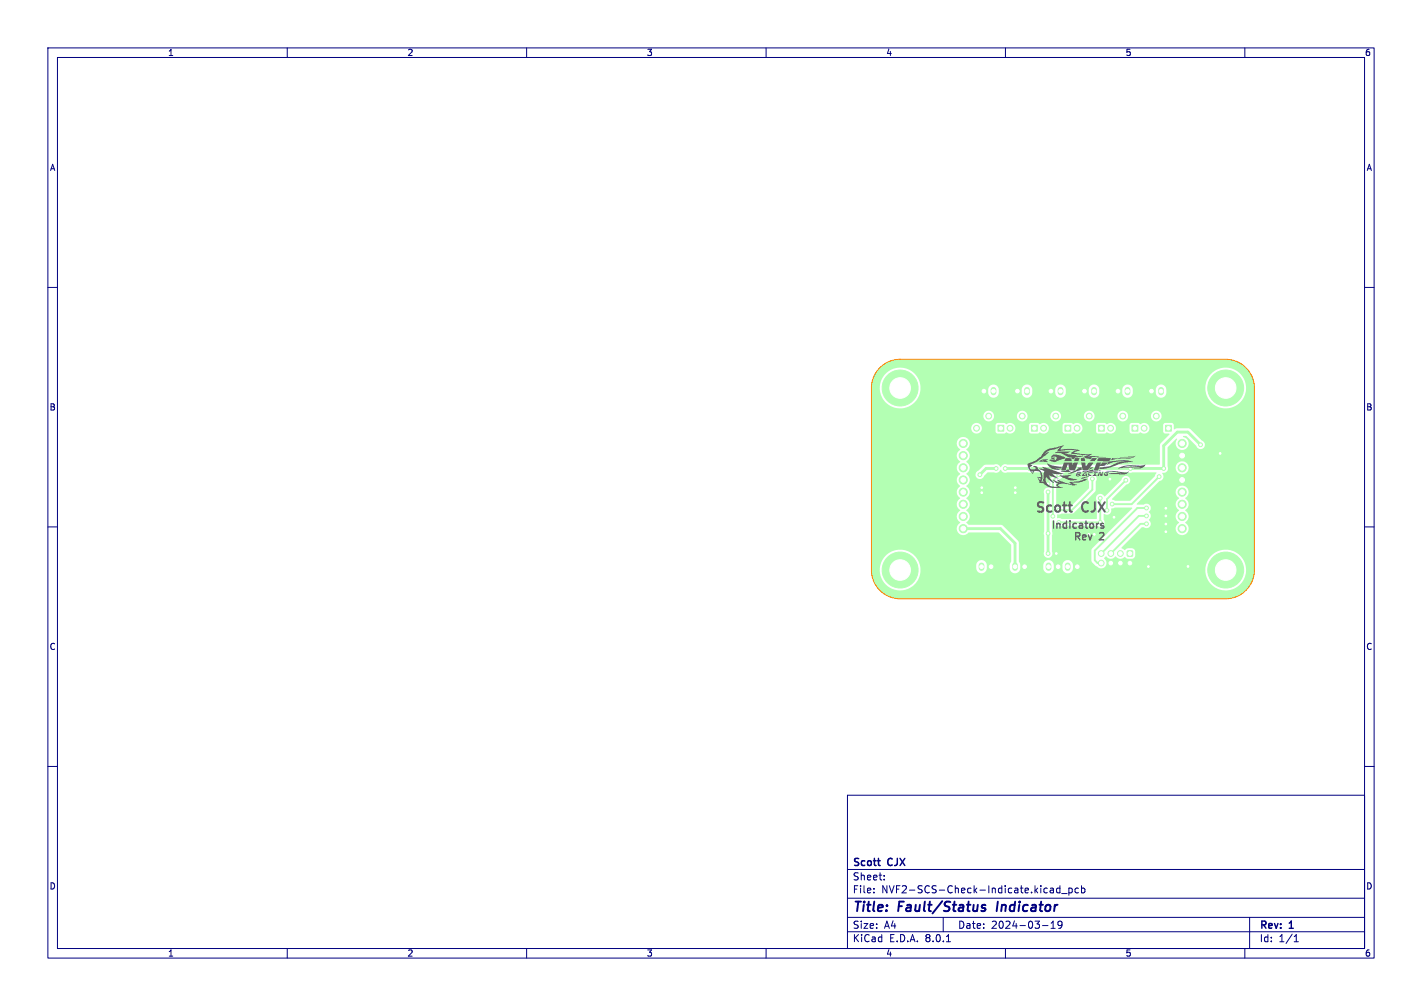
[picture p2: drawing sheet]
<svg xmlns="http://www.w3.org/2000/svg" width="297mm" height="210mm" viewBox="0 0 297 210" stroke-linecap="round" stroke-linejoin="round" font-family="sans-serif">
<g fill="#b3ffb3" stroke="#b3ffb3" stroke-width=".21">
<path d="M222.4 88.8h1.3v1.2h-1.3z"/>
<path d="M236.4 88.8h1.3v1.2h-1.3z"/>
<path d="M243.4 88.8h1.3v1.2h-1.3z"/>
<path d="M235.5 115h1v1.1h-1z"/>
<path d="M215.4 88.8h1.3v1.2h-1.3z"/>
<path d="M226 80.8h.9l.2 .1v1.4l-.2 .2h-.7l-.3-.1z"/>
<path d="M224.5 117.5l.9-.1 .2 .2v1.3l-.2 .3h-.7l-.3-.2z"/>
<path d="M229.4 88.8h1.3v1.2h-1.3z"/>
<path d="M240 80.8h.9l.2 .1v1.4l-.2 .2h-.7l-.3-.1z"/>
<path d="M219 80.8h.9l.2 .1v1.4l-.2 .2h-.7l-.3-.1z"/>
<path d="M233 80.8h.9l.2 .1v1.4l-.2 .2h-.7l-.3-.1z"/>
<path d="M208.4 88.8h1.3v1.2h-1.3z"/>
<path d="M212 80.8h.9l.2 .1v1.4l-.2 .2h-.7l-.3-.1z"/>
<path d="M213.5 117.5l.9-.1 .2 .2v1.3l-.2 .3h-.7l-.3-.2z"/>
<path d="M205 80.8h.9l.2 .1v1.4l-.2 .2h-.7l-.3-.1z"/>
<path d="M206.5 117.5l.9-.1 .2 .2v1.3l-.2 .3h-.7l-.3-.2z"/>
<circle cx="220.5" cy="86.9" r=".61"/>
<circle cx="218" cy="89.4" r=".61"/>
<circle cx="234.5" cy="86.9" r=".61"/>
<circle cx="232" cy="89.4" r=".61"/>
<circle cx="241.5" cy="86.9" r=".61"/>
<circle cx="239" cy="89.4" r=".61"/>
<circle cx="236" cy="117.5" r=".6"/>
<circle cx="234" cy="115.5" r=".6"/>
<circle cx="234" cy="117.5" r=".6"/>
<circle cx="232" cy="115.5" r=".6"/>
<circle cx="232" cy="117.5" r=".6"/>
<circle cx="230" cy="115.5" r=".6"/>
<circle cx="230" cy="117.5" r=".6"/>
<circle cx="213.5" cy="86.9" r=".61"/>
<circle cx="211" cy="89.4" r=".61"/>
<circle cx="256" cy="81" r="2.35"/>
<circle cx="256" cy="81" r="3.7"/>
<circle cx="256" cy="119" r="2.35"/>
<circle cx="256" cy="119" r="3.8"/>
<circle cx="188" cy="81" r="2.35"/>
<circle cx="188" cy="81" r="3.7"/>
<circle cx="188" cy="119" r="2.35"/>
<circle cx="188" cy="119" r="3.8"/>
<circle cx="246.9" cy="92.6" r=".85"/>
<circle cx="246.9" cy="95.1" r=".85"/>
<circle cx="246.9" cy="97.7" r=".85"/>
<circle cx="246.9" cy="100.2" r=".85"/>
<circle cx="246.9" cy="102.7" r=".85"/>
<circle cx="246.9" cy="105.3" r=".85"/>
<circle cx="246.9" cy="107.8" r=".85"/>
<circle cx="246.9" cy="110.4" r=".85"/>
<circle cx="201.2" cy="92.6" r=".85"/>
<circle cx="201.2" cy="95.1" r=".85"/>
<circle cx="201.2" cy="97.7" r=".85"/>
<circle cx="201.2" cy="100.2" r=".85"/>
<circle cx="201.2" cy="102.7" r=".85"/>
<circle cx="201.2" cy="105.3" r=".85"/>
<circle cx="201.2" cy="107.8" r=".85"/>
<circle cx="201.2" cy="110.4" r=".85"/>
<circle cx="227.5" cy="86.9" r=".61"/>
<circle cx="225" cy="89.4" r=".61"/>
<circle cx="206.5" cy="86.9" r=".61"/>
<circle cx="204" cy="89.4" r=".61"/>
<circle cx="236.1" cy="97.8" r=".4"/>
<circle cx="215.1" cy="97.8" r=".4"/>
<circle cx="222.1" cy="97.8" r=".4"/>
<circle cx="250.8" cy="92.8" r=".4"/>
<circle cx="243.1" cy="97.8" r=".4"/>
<circle cx="210" cy="97.8" r=".4"/>
<circle cx="224.6" cy="97.8" r=".4"/>
<circle cx="218.9" cy="115.5" r=".4"/>
<circle cx="208.1" cy="97.8" r=".4"/>
<circle cx="218.9" cy="111.4" r=".4"/>
<circle cx="229.1" cy="97.8" r=".4"/>
<circle cx="204.7" cy="99.1" r=".4"/>
<circle cx="218.9" cy="102.7" r=".4"/>
<circle cx="243.5" cy="106.1" r=".4"/>
<circle cx="243.5" cy="107.7" r=".4"/>
<circle cx="212.1" cy="101.8" r=".4"/>
<circle cx="228.6" cy="111.5" r=".4"/>
<circle cx="205.1" cy="101.8" r=".4"/>
<circle cx="218.9" cy="101" r=".4"/>
<circle cx="232.7" cy="108" r=".4"/>
<circle cx="254.8" cy="94.6" r=".4"/>
<circle cx="220.6" cy="115.5" r=".4"/>
<circle cx="243.5" cy="109.4" r=".4"/>
<circle cx="239.9" cy="118.3" r=".4"/>
<circle cx="231.8" cy="100" r=".4"/>
<circle cx="212.1" cy="102.8" r=".4"/>
<circle cx="248.1" cy="118.2" r=".4"/>
<circle cx="243.5" cy="111" r=".4"/>
<circle cx="205.1" cy="102.8" r=".4"/>
<circle cx="239.5" cy="107.7" r=".4"/>
<circle cx="239.5" cy="109.4" r=".4"/>
<circle cx="239.5" cy="106" r=".4"/>
<circle cx="229.8" cy="109.1" r=".4"/>
<circle cx="229.8" cy="104" r=".4"/>
<circle cx="232.3" cy="105.2" r=".4"/>
<circle cx="242.1" cy="99.5" r=".4"/>
<circle cx="235.2" cy="100.2" r=".4"/>
<circle cx="228.2" cy="100" r=".4"/>
<circle cx="221.2" cy="99.1" r=".4"/>
<circle cx="219.9" cy="107.8" r=".4"/>
</g>
<path d="M207.5 81.4v.5M214.5 81.4v.5M221.5 81.4v.5M228.5 81.4v.5M235.5 81.4v.5M242.5 81.4v.5M205 118v.6M212 118v.6M219 118v.6M221 118v.6M223 118v.6" fill="none" stroke="#b3ffb3" stroke-width="1.2"/>
<path d="M208.1 97.8h-2.1l-1.3 1.3M250.8 92.8l-2.7-2.6h-2.2l-2.8 2.9v4.7h-33.1M201.2 110.4h7.8l3 3v4.9M218.9 102.7v12.8" fill="none" stroke="#b3ffb3" stroke-width=".6"/>
<path d="M221.2 99.1l-1.3 1.3v7.4M228.2 100v2.2l-4.3 4.3M242.1 99.5l-5.7 5.7h-4.1M221.2 109.1h8.5M229.8 104v5.1M235.2 100.2l-4 4M239.5 107.7h-1.6l-7.9 7.8M239.5 109.4h-1.3l-6.2 6.1M239.5 106.1h-1.9l-8.9 8.8v2l.6 .6h.7" fill="none" stroke="#b3ffb3" stroke-width=".4"/>
<g fill="#b3ffb3">
<path d="M222.1 98.7l.4-.1 19 .1-.3 .7-5.1 5.1h-3.2l-.6-.2v-.2l2.9-2.9a.92 .92 0 0 0 .9-1 .92 .92 0 0 0-.9-.9 .92 .92 0 0 0-1 .9l-3.5 3.4a.95 .95 0 0 0-1.3-.4 .95 .95 0 0 0-.3 1.4l-.1 3.7h-7.2l-.9-.1a.49 .49 0 0 1-.1-.7 .49 .49 0 0 1 .6-.1l.4-.2h2.1l.4-.2 4.4-4.3 .2-.4v-1.7a.92 .92 0 0 0-.1-1.3 .92 .92 0 0 0-1.3 0 .92 .92 0 0 0 0 1.3l-.1 1.4-3.8 3.8h-1.8l-1.2-.2v-4.9l.6-.7a1.07 1.07 0 0 0 .9-1.3z"/>
<path d="M183.8 76.8l.7-.7 1.3-.7 2-.4h68.5l1.4 .2 1.4 .6 1.1 1 .7 .7 .9 1.8 .2 1.7h-1.7l-.1-.4a4.3 4.3 0 0 0-4.9-3.8 4.3 4.3 0 0 0-3.4 5.2h-8.3v-.7a1.1 1.1 0 0 0-1.1-1 1.1 1.1 0 0 0-1.1 1v.7h-4.8v-.9a1.1 1.1 0 0 0-1.2-.8 1.1 1.1 0 0 0-1 1v.7h-4.8v-.9a1.1 1.1 0 0 0-1.2-.8 1.1 1.1 0 0 0-1 1v.7h-4.8v-.9a1.1 1.1 0 0 0-1.2-.8 1.1 1.1 0 0 0-1 1v.7h-4.8v-.9a1.1 1.1 0 0 0-1.2-.8 1.1 1.1 0 0 0-1 1v.7h-4.8v-.9a1.1 1.1 0 0 0-1-.8 1.1 1.1 0 0 0-1.1 .7h-14.2l-.1-.4a4.3 4.3 0 0 0-6.5-3.1 4.3 4.3 0 0 0 .3 7.2 4.3 4.3 0 0 0 6.3-3.7h14.2l-.1 1a1.1 1.1 0 0 0 1.1 1 1.1 1.1 0 0 0 1.1-1h4.8v.2a1.1 1.1 0 0 0 1.2 .8 1.1 1.1 0 0 0 1-1h4.8v.2a1.1 1.1 0 0 0 1.2 .8 1.1 1.1 0 0 0 1-1h4.8v.2a1.1 1.1 0 0 0 1.2 .8 1.1 1.1 0 0 0 1-1h4.8v.2a1.1 1.1 0 0 0 1.2 .8 1.1 1.1 0 0 0 1-1h4.8v.2a1.1 1.1 0 0 0 1.2 .8 1.1 1.1 0 0 0 1-1h8.3v.2a4.3 4.3 0 0 0 4.7 3 4.3 4.3 0 0 0 3.7-4.2h1.7v5.9h-19.4a1.12 1.12 0 0 0-1.1-1.2 1.12 1.12 0 0 0-1.1 1.2h-4.8a1.12 1.12 0 0 0-1.1-1.2 1.12 1.12 0 0 0-1.1 1.2h-4.8a1.12 1.12 0 0 0-1.1-1.2 1.12 1.12 0 0 0-1.1 1.2h-4.8a1.12 1.12 0 0 0-1.1-1.2 1.12 1.12 0 0 0-1.1 1.2h-4.8a1.12 1.12 0 0 0-1.1-1.2 1.12 1.12 0 0 0-1.1 1.2h-4.8a1.12 1.12 0 0 0-1.6-1 1.12 1.12 0 0 0-.2 1.9 1.12 1.12 0 0 0 1.8-.7v-.2h4.8a1.12 1.12 0 0 0 1.1 1.1 1.12 1.12 0 0 0 1.1-1.1h4.8v.2a1.12 1.12 0 0 0 1.2 .9 1.12 1.12 0 0 0 1-1.1h4.8v.2a1.12 1.12 0 0 0 1.2 .9 1.12 1.12 0 0 0 1-1.1h4.8v.2a1.12 1.12 0 0 0 1.2 .9 1.12 1.12 0 0 0 1-1.1h4.8v.2a1.12 1.12 0 0 0 1.2 .9 1.12 1.12 0 0 0 1-1.1h19.4v5.9h-10.3l-.3-.6-2.9-2.7-2.7-.1-.6 .2-.1-.9-.3-.4h-1.6l-.3 .4v.7h-2.8a1.17 1.17 0 0 0-.7-1 1.17 1.17 0 0 0-1.3 .2l-.3-.3h-1.5l-.4 .4v.7h-2.8a1.17 1.17 0 0 0-.7-1 1.17 1.17 0 0 0-1.3 .2l-.3-.3h-1.5l-.4 .4v.7h-2.8a1.17 1.17 0 0 0-.7-1 1.17 1.17 0 0 0-1.3 .2l-.3-.3h-1.5l-.4 .4v.7h-2.8a1.17 1.17 0 0 0-.7-1 1.17 1.17 0 0 0-1.3 .2l-.3-.3h-1.5l-.4 .4v.7h-2.8a1.17 1.17 0 0 0-.7-1 1.17 1.17 0 0 0-1.3 .2l-.3-.3h-1.5l-.4 .4v.7h-2.8a1.12 1.12 0 0 0-1.6-1 1.12 1.12 0 0 0-.2 1.9 1.12 1.12 0 0 0 1.8-.7v-.2h2.8v.7l.4 .4h1.5l.4-.3a1.13 1.13 0 0 0 1.2 .2 1.13 1.13 0 0 0 .7-1h2.8v.7l.4 .4h1.5l.3-.3a1.18 1.18 0 0 0 1.3 .2 1.18 1.18 0 0 0 .7-1h2.8v.7l.4 .4h1.5l.3-.3a1.18 1.18 0 0 0 1.3 .2 1.18 1.18 0 0 0 .7-1h2.8v.7l.4 .4h1.5l.3-.3a1.18 1.18 0 0 0 1.3 .2 1.18 1.18 0 0 0 .7-1h2.8v.7l.4 .4h1.5l.3-.3a1.18 1.18 0 0 0 1.3 .2 1.18 1.18 0 0 0 .7-1h2.8l.2 1 1.2 .2-2 2.2v4.1l-.2 .1h-31.7a1.08 1.08 0 0 0-1.4 .5l-.1-.1a.93 .93 0 0 0-1.3-.4h-1.9l-1.3 1.2a.91 .91 0 0 0-.4 1.6 .91 .91 0 0 0 1.5-.4l.8-.8h1.3a1.08 1.08 0 0 0 1.4-.5l.1 .1a.92 .92 0 0 0 1.3 .4h9.8v.4l-1 1.1-.1 1.7a.93 .93 0 0 0-.9 .4 .93 .93 0 0 0-.1 .9l-.1 8.3 .1 3.7a.91 .91 0 0 0 .8 1.4 .91 .91 0 0 0 .8-1.4l.1-3.7-.1-2.6 .6-.1a.97 .97 0 0 0 .3 1.1 .97 .97 0 0 0 1.2 0h7.4a.93 .93 0 0 0 1.2-.1 .93 .93 0 0 0 .1-1.3v-1l.1-.1a.99 .99 0 0 0 1.2-.1 .99 .99 0 0 0 .3-1l.8-.2h3.5l.1 .1-8.5 8.5v2.6l.9 1a1.26 1.26 0 0 0 2.2-.4 1.38 1.38 0 0 0-.5-1.2l.1-.2a.28 .28 0 0 1 .2-.2 .28 .28 0 0 1 .3 .1 1.25 1.25 0 0 0 1.8-.2 1.26 1.26 0 0 0 2 .2l.5 .3 .9 .1a.74 .74 0 0 0 .7-.8v-.9l-.4-.5h-1.2l-.6 .3-.7-.5 4.3-4.2h.3a.96 .96 0 0 0 1.4-.3 .96 .96 0 0 0-.3-1.3l.2-.1a1.04 1.04 0 0 0-.2-1.6 .92 .92 0 0 0 .3-1.3 .92 .92 0 0 0-1.4-.2h-1.3l-.1-.1 4.8-4.8a1.02 1.02 0 0 0 .6-1.7 .98 .98 0 0 0 .9-.3 .98 .98 0 0 0 .2-1v-4l1.7-1.8h.2a1.38 1.38 0 0 0 .2 2.1 1.38 1.38 0 0 0 2-.4 1.38 1.38 0 0 0-.6-2l-.3-.1v-.2h.7l2.1 2.2a.9 .9 0 0 0 1 .5 .9 .9 0 0 0 .8-.9h10.3v4.9h-13.7a1.36 1.36 0 0 0-2-1.3 1.36 1.36 0 0 0-.2 2.3 1.36 1.36 0 0 0 2.1-.8l.1-.2h13.7v12.7h-13.7a1.79 1.79 0 0 0-.8-1.4 1.49 1.49 0 0 0 0-2.5 1.49 1.49 0 0 0 0-2.5 1.37 1.37 0 0 0 .4-2.1 1.37 1.37 0 0 0-2.1 0 1.37 1.37 0 0 0 .5 2.1 1.55 1.55 0 0 0 0 2.6 1.5 1.5 0 0 0 0 2.5 1.37 1.37 0 0 0-.1 2.4 1.37 1.37 0 0 0 2.1-1.1h13.7v8.6h-1.7l-.1-.4a4.3 4.3 0 0 0-4.2-3.9 4.3 4.3 0 0 0-4.2 4h-27.7v-.8a1.1 1.1 0 0 0-1.1-1 1.1 1.1 0 0 0-1.1 1v.8h-1.8v-.9a1.1 1.1 0 0 0-1.2-.9 1.1 1.1 0 0 0-1 1v.8h-4.8v-.9l-.3-.6-.1-4.2-3.4-3.4h-7l-.5-.5a1.55 1.55 0 0 0 0-2.6 1.49 1.49 0 0 0 0-2.5 1.49 1.49 0 0 0 0-2.6 1.49 1.49 0 0 0 0-2.5 1.49 1.49 0 0 0 0-2.6 1.49 1.49 0 0 0 0-2.5 1.38 1.38 0 0 0 .4-2.1 1.38 1.38 0 0 0-2.1 0 1.38 1.38 0 0 0 .4 2.1 1.55 1.55 0 0 0 0 2.6 1.5 1.5 0 0 0 0 2.6 1.5 1.5 0 0 0 0 2.5 1.5 1.5 0 0 0 0 2.6 1.5 1.5 0 0 0 0 2.5 1.5 1.5 0 0 0 0 2.5 1.38 1.38 0 0 0-.3 2.2 1.38 1.38 0 0 0 2.1-.1h6.3l2.6 2.5v3.5l-.3 .6v.9h-4.8v-.9a1.1 1.1 0 0 0-1.2-.9 1.1 1.1 0 0 0-1 1l.1 1.1h-11.7l-.1-.4a4.3 4.3 0 0 0-6.6-3.1 4.3 4.3 0 0 0 .4 7.2 4.3 4.3 0 0 0 6.3-3.7h11.7l.1 .2a1.1 1.1 0 0 0 1.2 .4 1.1 1.1 0 0 0 .8-.9h4.8v.1a1.1 1.1 0 0 0 1.2 .9 1.1 1.1 0 0 0 1-1h4.8v.1a1.1 1.1 0 0 0 1.2 .9 1.1 1.1 0 0 0 1-1h1.8v.1a1.1 1.1 0 0 0 1.2 .9 1.1 1.1 0 0 0 1-1h27.7l-.1 .3a4.3 4.3 0 0 0 4.3 4.3 4.3 4.3 0 0 0 4.3-4.3h1.7l-.2 1.7-.9 1.8-.7 .7-1.1 1-1.4 .6-1.4 .2h-68.5l-1.5-.2-1.4-.6-1.1-1-1-1.1-.5-1.4-.3-1.5v-38.4l.4-2 .7-1.3z"/>
</g>
<g fill="#fff" stroke="#fff" stroke-width=".21">
<circle cx="236.1" cy="97.8" r=".18"/>
<circle cx="215.1" cy="97.8" r=".18"/>
<circle cx="222.1" cy="97.8" r=".18"/>
<circle cx="250.8" cy="92.8" r=".18"/>
<circle cx="243.1" cy="97.8" r=".18"/>
<circle cx="210" cy="97.8" r=".18"/>
<circle cx="224.6" cy="97.8" r=".18"/>
<circle cx="218.9" cy="115.5" r=".17"/>
<circle cx="208.1" cy="97.8" r=".18"/>
<circle cx="218.9" cy="111.4" r=".17"/>
<circle cx="229.1" cy="97.8" r=".18"/>
<circle cx="204.7" cy="99.1" r=".17"/>
<circle cx="218.9" cy="102.7" r=".17"/>
<circle cx="243.5" cy="106.1" r=".17"/>
<circle cx="243.5" cy="107.7" r=".17"/>
<circle cx="212.1" cy="101.8" r=".18"/>
<circle cx="228.6" cy="111.5" r=".17"/>
<circle cx="205.1" cy="101.8" r=".18"/>
<circle cx="218.9" cy="101" r=".17"/>
<circle cx="232.7" cy="108" r=".18"/>
<circle cx="254.8" cy="94.6" r=".17"/>
<circle cx="220.6" cy="115.5" r=".17"/>
<circle cx="243.5" cy="109.4" r=".17"/>
<circle cx="239.9" cy="118.3" r=".17"/>
<circle cx="231.8" cy="100" r=".17"/>
<circle cx="212.1" cy="102.8" r=".17"/>
<circle cx="248.1" cy="118.2" r=".17"/>
<circle cx="243.5" cy="111" r=".17"/>
<circle cx="205.1" cy="102.8" r=".17"/>
<circle cx="239.5" cy="107.7" r=".17"/>
<circle cx="239.5" cy="109.4" r=".17"/>
<circle cx="239.5" cy="106.1" r=".17"/>
<circle cx="229.8" cy="109.1" r=".17"/>
<circle cx="229.8" cy="104" r=".17"/>
<circle cx="242.1" cy="99.5" r=".17"/>
<circle cx="235.2" cy="100.2" r=".17"/>
<circle cx="228.2" cy="99.9" r=".17"/>
<circle cx="221.2" cy="99.1" r=".17"/>
<circle cx="223" cy="89.4" r=".36"/>
<circle cx="220.5" cy="86.9" r=".36"/>
<circle cx="218" cy="89.4" r=".36"/>
<circle cx="237" cy="89.4" r=".36"/>
<circle cx="234.5" cy="86.9" r=".36"/>
<circle cx="232" cy="89.4" r=".36"/>
<circle cx="244" cy="89.4" r=".36"/>
<circle cx="241.5" cy="86.9" r=".36"/>
<circle cx="239" cy="89.4" r=".36"/>
<circle cx="236" cy="115.6" r=".38"/>
<circle cx="236" cy="117.6" r=".38"/>
<circle cx="234" cy="115.6" r=".38"/>
<circle cx="234" cy="117.6" r=".38"/>
<circle cx="232" cy="115.6" r=".37"/>
<circle cx="232" cy="117.6" r=".37"/>
<circle cx="230" cy="115.6" r=".37"/>
<circle cx="230" cy="117.6" r=".37"/>
<circle cx="216" cy="89.4" r=".36"/>
<circle cx="213.5" cy="86.9" r=".36"/>
<circle cx="211" cy="89.4" r=".36"/>
<circle cx="256" cy="81" r="2.15"/>
<circle cx="256" cy="119" r="2.15"/>
<circle cx="188" cy="81" r="2.15"/>
<circle cx="188" cy="119" r="2.15"/>
<circle cx="246.9" cy="92.6" r=".5"/>
<circle cx="246.9" cy="95.1" r=".5"/>
<circle cx="246.9" cy="97.7" r=".5"/>
<circle cx="246.9" cy="100.2" r=".5"/>
<circle cx="246.9" cy="102.7" r=".5"/>
<circle cx="246.9" cy="105.3" r=".5"/>
<circle cx="246.9" cy="107.8" r=".5"/>
<circle cx="246.9" cy="110.4" r=".5"/>
<circle cx="201.2" cy="92.6" r=".5"/>
<circle cx="201.2" cy="95.1" r=".5"/>
<circle cx="201.2" cy="97.7" r=".5"/>
<circle cx="201.2" cy="100.2" r=".5"/>
<circle cx="201.2" cy="102.7" r=".5"/>
<circle cx="201.2" cy="105.3" r=".5"/>
<circle cx="201.2" cy="107.8" r=".5"/>
<circle cx="201.2" cy="110.4" r=".5"/>
<circle cx="226.5" cy="81.6" r=".37"/>
<circle cx="228.5" cy="81.6" r=".37"/>
<circle cx="225" cy="118.3" r=".37"/>
<circle cx="223" cy="118.3" r=".37"/>
<circle cx="221" cy="118.3" r=".37"/>
<circle cx="219" cy="118.3" r=".37"/>
<circle cx="230" cy="89.4" r=".36"/>
<circle cx="227.5" cy="86.9" r=".36"/>
<circle cx="225" cy="89.4" r=".36"/>
<circle cx="240.5" cy="81.6" r=".37"/>
<circle cx="242.5" cy="81.6" r=".37"/>
<circle cx="219.5" cy="81.6" r=".37"/>
<circle cx="221.5" cy="81.6" r=".37"/>
<circle cx="233.5" cy="81.6" r=".37"/>
<circle cx="235.5" cy="81.6" r=".37"/>
<circle cx="209" cy="89.4" r=".36"/>
<circle cx="206.5" cy="86.9" r=".36"/>
<circle cx="204" cy="89.4" r=".36"/>
<circle cx="212.5" cy="81.6" r=".38"/>
<circle cx="214.5" cy="81.6" r=".38"/>
<circle cx="214" cy="118.3" r=".37"/>
<circle cx="212" cy="118.3" r=".37"/>
<circle cx="205.5" cy="81.6" r=".38"/>
<circle cx="207.5" cy="81.6" r=".38"/>
<circle cx="207" cy="118.3" r=".37"/>
<circle cx="205" cy="118.3" r=".37"/>
</g>
<path d="M229.9 109.5l.6 .5-.2 .3-.4-.1M230.5 109.3h-.4l-.2 .2" fill="none" stroke="#626262" stroke-width=".3"/>
<g fill="#626262">
<path d="M222.6 95.6l1.1 .1 .2 .6h-1.6z"/>
<path d="M230.2 98.5h.3l-.1 .2h-.3z"/>
<path d="M226.5 98.5h.3l.1 .2h-.5z"/>
<path d="M229.5 98.5h.4l.1 .2h-.5z"/>
<path d="M225 98.5h.7l.2 .1-1 .1z"/>
<path d="M228.1 95.6l1 .1-.5 .6h-.9z"/>
<path d="M228.4 98.6l.9-.1-.2 .2z"/>
<path d="M227.3 98.6l1-.1-.3 .2z"/>
<path d="M225.7 95.6h.4a.42 .42 0 0 1 .4 .2 .42 .42 0 0 1 .1 .5h-.8z"/>
<path d="M224.5 95.6l1 .1-.3 .6-.9-.1z"/>
<path d="M230.7 98.6l.9-.1-.2 .2z"/>
<path d="M227.8 97.6h.6l-.9 .5z"/>
<path d="M227.2 98.8h.3a.41 .41 0 0 0 .5 .4 .46 .46 0 0 1-.5 .1 .46 .46 0 0 1-.3-.5z"/>
<path d="M228.2 99.3l.3-.2 .2-.3h.2l-.1 .4h.3l-.2 .2z"/>
<path d="M229.4 95.6l2.7 .1a.73 .73 0 0 1-1 .6h-1.9z"/>
<path d="M219.6 95.6l.7-.1-.1 .2 .2 .3-.9-.2z"/>
<path d="M224.8 99.5l.3-.2 .2 .1z"/>
<path d="M230.6 98.8h.3l.2 .3v-.2l.3-.1a.45 .45 0 0 1-.4 .6 .45 .45 0 0 1-.4-.6z"/>
<path d="M229 96.6h1l-.2 .4 .5-.4h1.1a1.35 1.35 0 0 1-1.7 .7l-.3 .9h-1z"/>
<path d="M232.3 95.7l1.2-.2-.2 .2-1.4 .4z"/>
<path d="M229.4 98.8l.6 .1 .4-.1-.2 .6-.4-.1-.1-.4-.2 .5h-.3z"/>
<path d="M226.3 98.9l.3-.1-.2 .3 .3 .1v-.4a.33 .33 0 0 1 .3 .2 .33 .33 0 0 1-.1 .4l-.2-.2-.2 .2h-.6z"/>
<path d="M224.9 98.8h.2v.1l.8-.1-.4 .2 .3 .4-.4-.1-.3-.2-.2 .2-.2 .1z"/>
<path d="M221.5 98.3l.1 .1a1.94 1.94 0 0 0 1.5-.4h.1a.4 .4 0 0 0 .6 .3 3 3 0 0 1-2.3 0z"/>
<path d="M225.9 96.6h.8l.1 .7 .6-.7h1a3.7 3.7 0 0 1-1.5 1.6h-.1a.54 .54 0 0 1-.6-.1 .54 .54 0 0 1-.2-.5z"/>
<path d="M222.2 96.6h1.7l.1 .4 .2-.4h.9l-.6 1.6h-1.1l-.3-1.4-.5 1.4h-1z"/>
<path d="M217.2 96.2l.5-.3h1.2l-.4 .2-.9 .1 .9-.1 .3 .4-1.5-.1-.2-.1z"/>
<path d="M218.7 96.8h.1a6.7 6.7 0 0 0 2.9 .7l-1.7 .1h1.7l-.1 .2-1.5-.2 1.2 .4a2.25 2.25 0 0 1-2.6-1.2z"/>
<path d="M231.1 98.3l1.8 .1a5.5 5.5 0 0 0 2.7 .1l.1-.2a1.29 1.29 0 0 1-1.7 .7l-2.4-.1 .9-.2 1.8 .1z"/>
<path d="M219.7 95.1a2.45 2.45 0 0 1 2.3 .2l.5 .1-.1 .4-1.7 .5a1.65 1.65 0 0 1-1.6-.3h.8a.44 .44 0 0 0 .6 0 .44 .44 0 0 0 .1-.6l-.5-.1-.6 .2z"/>
<path d="M233.4 95.8a5 5 0 0 1 3-.5l.9-.2-.7 .3h.2l-2.4 .1-.5 .2 2.1-.1 .8-.2-.9 .4z"/>
<path d="M223.1 98.9l1.5-.6 .6-.5v-.1l-.3-.1 1-.1a.4 .4 0 0 1 0 .6 .4 .4 0 0 1-.4 .1z"/>
<path d="M221.3 99.2l2.6-.1-.9 .5 2.1 .5a3.5 3.5 0 0 1-3.3-.5z"/>
<path d="M226 98.5l.4-.2h.9l1.1-.3v.3l1.6-.1-1.6 .3-.7-.1-.7 .2-.3-.2-.6 .1 .2 .1z"/>
<path d="M233.5 97.8l1.1-.5 1.2-.2a8.6 8.6 0 0 0 3.5-.1l-.4 .5h-.9a7 7 0 0 0-3.5 .1h2.9l1.5-.1a5.1 5.1 0 0 1-3.2 .2z"/>
<path d="M220.4 94.5l.7-.2h2.4l-1.1 .4 2.5 .3-.3 .2 1.7-.1-1.2 .4a.68 .68 0 0 0-.9 .4l-.3-.2-.1-.2-.6-.1-1.1-.5a2.6 2.6 0 0 0-1.7-.3z"/>
<path d="M230.1 96.5l2.4-.2a6.5 6.5 0 0 1 4.1 .2l-3.5 .2h1.2l-2.2 .8-1.6 .4a.62 .62 0 0 1-.9-.1l.3-.3 1.7-.1 1.6-.8 1.7-.3-2.3 .2-1.4 .5 .2-.5z"/>
<path d="M214.7 96.8a6.6 6.6 0 0 0 3.6-2.7l.9-.5 3-.7-.6 .7-.1 .2h.1a9.6 9.6 0 0 1 4 .2l-1.4 .5 2.1 .3h1.7l-.7 .5 1-.1 2.2 .2h-1.2l2.1 .1-3.9-.1 .5 .1-.1 .2h-.5h.5l-.2 .2-1.7-.4 1.4-.5h-1.6l-2.1-.3 .4-.5 .8-.2h-.3a9.9 9.9 0 0 0-3.6 .2v-.3l.5-.6-2.1 .7-1.3 .8 .3-.2a.51 .51 0 0 1 .7-.2l-2.4 1.9-1.5 .7 .4 .1v.2l-.3 .1a.32 .32 0 0 0-.2 .3 .32 .32 0 0 0 .4 .3l.8-.2-.1-.2-.4-.2a.69 .69 0 0 1 1.1 .5 1.85 1.85 0 0 1 .8 2.1l-.9-.3 .4 .5 .1-.2h.4l-.2 .6 .6-.1-.3-.1 .2-.2h-.2l.2-.3v-1.1l.1-.4-1.1-.5 1.2 .1-.4-.5 4.3 1.4-1.3 .1-1-.1 .3 .3h-1.1l.1 .1 1-.1 1 .7-2-.6 .4 .7 .7 .8-.7-.3-1-.9a1.73 1.73 0 0 0 2 2l.5 .1-.2-.1a.28 .28 0 0 1-.2-.3 .28 .28 0 0 1 .2-.3l.2-.1-.5-.2-.5-.3v-.2l.8 .4 .8 .1-.6-.2-.2-.4 .2 .1 1.6 .6 1.3 .3-.6-.5 2.2-.2 1-.4-.7-.1 .2-.1 1.5-.4-1.4 .5 1 .1a4.8 4.8 0 0 1-3.2 .8l1.1 .5h-.9a4.4 4.4 0 0 0-2.9-.2l-.2 .2a.97 .97 0 0 0 1.1 .5h-.2a4.5 4.5 0 0 1-3.8-.8l-.1-.1-1-.2 .1-.3-.4-.9 .7 .1v-.2a.94 .94 0 0 0-.4-1 .94 .94 0 0 0-1.1 .1l-.5-.1 .3 .4v-.3h.2l-.1 .5-.4-.3a2.29 2.29 0 0 1-.7-1.9z"/>
</g>
<g fill="none" stroke="#000080" stroke-width=".21">
<path d="M10 10h277v190h-277zM12 12h273v186h-273zM60 10v2M110 10v2M160 10v2M210 10v2M260 10v2M10 60h2M285 60h2M10 110h2M285 110h2M10 160h2"/>
<path d="M285 160h2M177 166h108v32h-108zM60 198v2M110 198v2M160 198v2M177 194.5h108M177 191.5h108M177 187.5h108M177 181.5h108M182.5 186.3v.1M182.5 185.5v.1M184.7 183.6v.1"/>
<path d="M184.7 182.8v.1M197 191.5v3M197.7 196.6h.8M210 198v2M217.7 193.2h1.2M219.5 193.8h.9M219.5 192.7l.5-.4v1.5M219.5 185.4h.3l.2 .2v.8M220 186.3l-.5 .1M220 185.8h-.5M221.4 185.5l-.4-.1-.3 .3 .1 .6h.6M221.4 184.9v1.5"/>
<path d="M221.7 186.5h1.2M221.8 192.9l-.3 .3h-.3l-.2-.3 .1-.5 .4-.1 .2 .1a.99 .99 0 0 1-.3 1.4h-.3M223.2 185.5l.5-.1 .3 .3-.2 .6h-.6M223.2 185.4v1.5M225.2 185.5l-.4-.1-.3 .3 .2 .6h.5M225.9 185.5l.4-.1 .3 .3-.1 .6h-.6M225.9 184.9v1.5M260 198v2M261 191.5v6.5M270.3 196.6h.9M270.3 195.5l.4-.4v1.5"/>
</g>
<path d="M205.8 189a.49 .49 0 0 0-.8 .3l.1 .1 .7 .2v.2l-.3 .4-.6-.1M208.4 188.2l-.2 2" fill="none" stroke="#000080" stroke-width=".4"/>
<path d="M183.8 76.8a6 6 0 0 1 4.2-1.8h68a6 6 0 0 1 6 6v38a6 6 0 0 1-6 6h-68a6 6 0 0 1-6-6v-38a6 6 0 0 1 1.8-4.2z" fill="none" stroke="#ff8000" stroke-width=".21"/>
<g font-size="2.8" fill="#626262">
<text x="216.1" y="107.1">Scott</text>
<text x="226.2" y="107.1">CJX</text>
</g>
<g font-size="2.8" fill="#000080">
<text x="178" y="190.9">Title:</text>
<text x="187.7" y="190.9">Fault/Status</text>
<text x="209" y="190.9">Indicator</text>
</g>
<g font-size="2.1" fill="#626262">
<text x="219.3" y="110.5">Indicators</text>
<text x="223.9" y="112.9">Rev</text>
<text x="229.6" y="112.9">2</text>
</g>
<g font-size="2.1" fill="#000080">
<text x="178" y="184">Sheet:</text>
<text x="178" y="181.2">Scott</text>
<text x="185.5" y="181.2">CJX</text>
<text x="178" y="186.7">File:</text>
<text x="184.1" y="186.7">NVF2-SCS-Check-Indicate.kicad_pcb</text>
<text x="178" y="196.9">KiCad</text>
<text x="178" y="194.1">Size:</text>
<text x="184.7" y="194.1">A4</text>
<text x="185.7" y="196.9">E.D.A.</text>
<text x="193.3" y="196.9">8.0.1</text>
<text x="200" y="194.1">Date:</text>
<text x="207" y="194.1">2024-03-19</text>
<text x="263" y="194.3">Rev:</text>
<text x="263" y="196.9">Id:</text>
<text x="267.1" y="196.9">1/1</text>
<text x="269.4" y="194.3">1</text>
</g>
<g font-size="1.8" fill="#000080">
<text x="35" y="11.9">1</text>
<text x="85" y="11.9">2</text>
<text x="135" y="11.9">3</text>
<text x="185" y="11.9">4</text>
<text x="235" y="11.9">5</text>
<text x="285" y="11.9">6</text>
<text x="10.3" y="35.9">A</text>
<text x="285.4" y="35.9">A</text>
<text x="10.3" y="85.9">B</text>
<text x="285.3" y="85.9">B</text>
<text x="10.3" y="135.9">C</text>
<text x="285.3" y="135.9">C</text>
<text x="10.3" y="185.9">D</text>
<text x="285.3" y="185.9">D</text>
<text x="35" y="199.9">1</text>
<text x="85" y="199.9">2</text>
<text x="135" y="199.9">3</text>
<text x="185" y="199.9">4</text>
<text x="235" y="199.9">5</text>
<text x="285" y="199.9">6</text>
</g>
</svg>
